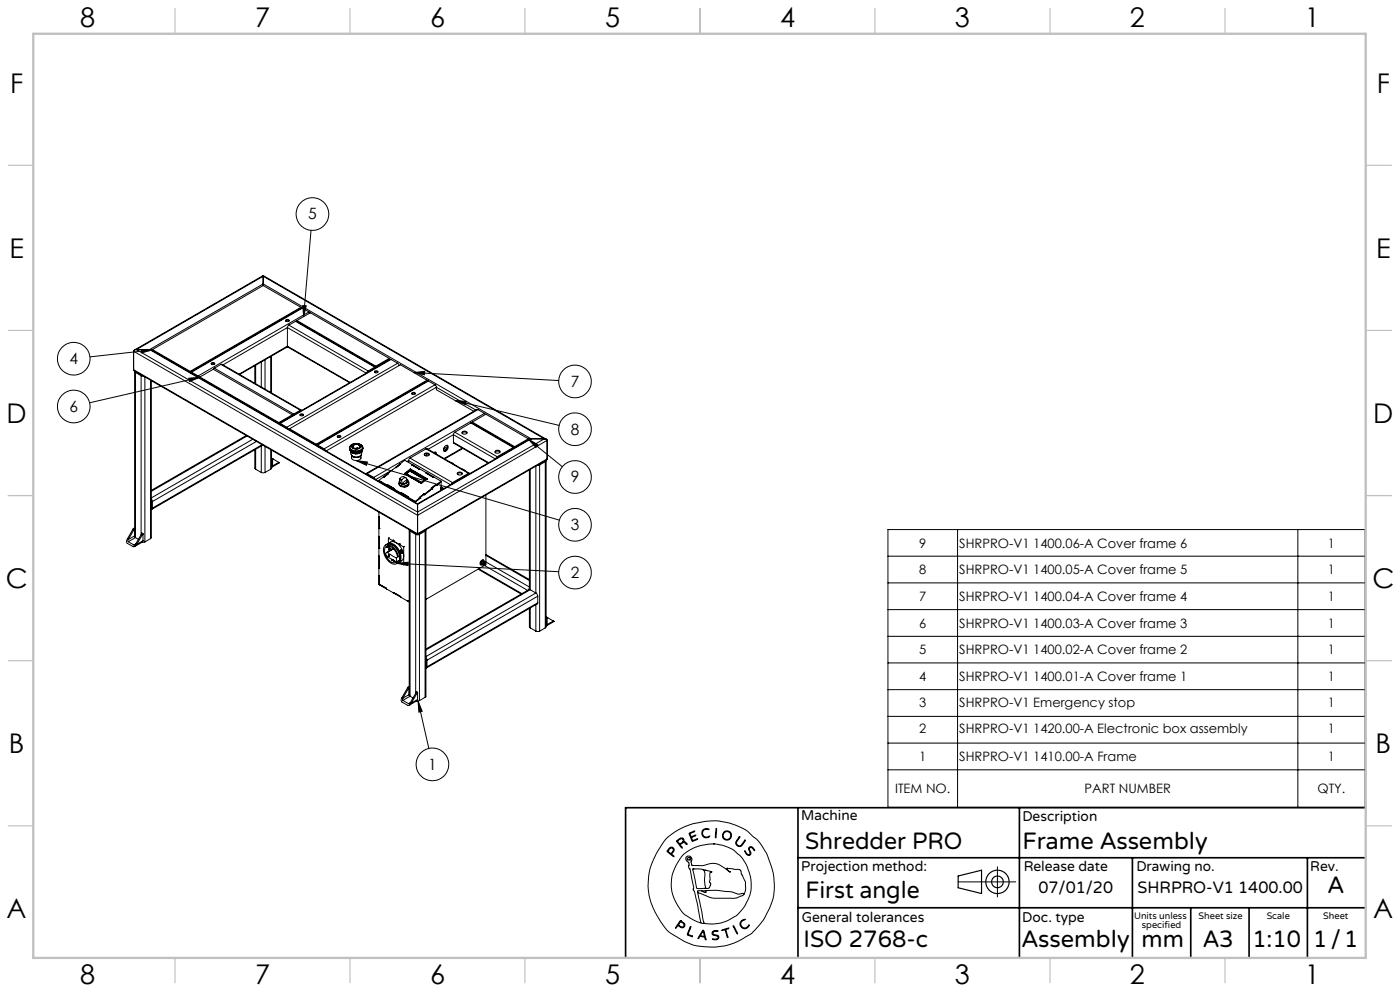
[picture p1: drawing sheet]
<svg xmlns="http://www.w3.org/2000/svg" width="420mm" height="297mm" viewBox="0 0 420 297" stroke-linecap="round" stroke-linejoin="round" font-family="sans-serif">
<g fill="none" stroke="#000" stroke-width=".3">
<path d="M93.3 69l-2.2 25.9M78.4 99.2h.1M79 85.1v.5M79 82.6v.2M79 82.6l-38.7 22.3M79 82.6l84.9 49.1M79 85.6l11.3 6.5M79 85.6l-33.3 19.2M79 85.1l-34.1 19.7M79 82.8l-38.1 22M79 82.8v2.3M79 85.1l80.3 46.4"/>
<path d="M79 82.8l84.3 48.7M79.5 98.6h.1M81.2 97.6h.1M81.5 97.4v.1M85.1 95.4h.1M85.2 95.2l.1 .1M85.7 96.2l.4-.2 .6 .2M85.8 95.9l.2-.1a.45 .45 0 0 1 .6-.1 .45 .45 0 0 1 0 .7 .45 .45 0 0 1-.6-.1l-.3-.2zM86.2 98.2v5.5M86.2 98.2l23.7 13.6M86.2 98.2l-19.3 11.2M86.6 97.4l-.4 .8"/>
<path d="M86.6 97.4l23.9 13.8M88.7 96.3h.2l23.8 13.7M88.7 96.3l23.7 13.7M88.7 96.3l-2.1 1.1M89.1 96.1l23.6 13.6M89.1 96.1l4-2.4 23.7 13.7M89.1 96.1v.2M89.3 96.4h.1M90.1 92.5h.1M90.3 92.1l-33.3 19.2M90.3 92.1v.3M90.7 92.4l-.3-.1-33.4 19.2"/>
<path d="M90.7 92.4l-33.2 19.1M90.7 92.4l2 1.1M90.8 91.6h1.1l-.8 3.3zM92.7 93.5l.3 .3M92.7 93.5l-33.3 19.2M93.1 98.6v.1M40.1 110.8l.2 .3 85 49.1M40.1 105.3l85.2 49.1M40.1 110.8l85.2 49.2M40.1 105.3v5.5M40.4 111.2l.2 .4M40.4 111.3v49.5"/>
<path d="M40.6 111.6l1.7 1M40.6 111.6v49.5M40.9 104.8l-.5 .1-.3 .4M40.9 104.8l84.4 48.7M40.9 104.8h4M42.3 112.6l.7 .1M42.3 112.6v47.7M42.4 104.7l3.3 .2-3.2 .9zM43.5 113v49.4M44.9 104.8l.6 .1 79.8 46.1M44.9 104.8l80.4 46.4M45.2 113.9v47.5"/>
<path d="M45.4 114.1v47l-.2 .3M45.7 104.8l11.3 6.5M45.7 104.8v.2l11.3 6.5M45.7 104.9l-18.7 2.1M45.9 105.1v.1M50.7 107.9h.1M50.9 108h.1M56.6 113.3l3.4-.2-3.1 1.2zM57 111.3v.2M57.3 111.8h.2M57.4 111.8h.1M57.5 111.5l-.4 .1"/>
<path d="M57.5 111.8l2 1.2M57.5 111.5l1.9 1.2M59.4 112.7l.4 .5M60 113l23.6 13.6M60 113v.2l23.6 13.7M60 113l4-2.3 23.7 13.6M60 113.1l-33.1 7.6M60.1 113.3h-.1M63.4 109.1l.3-.2 .7 .2M63.4 108.8l.5-.1a.37 .37 0 0 1 .6 .3 .37 .37 0 0 1-.6 .3 .36 .36 0 0 1-.4-.1 .36 .36 0 0 1-.1-.4zM63.9 115.5h.1M64.3 110.3l-.3 .4"/>
<path d="M64.3 110.3l23.8 13.8M66.3 109.2h.3l23.8 13.7M66.3 109.2l23.8 13.7M66.3 109.2l-2 1.1M76.4 100.3v.1M76.4 109.6v5.3M76.7 100.2h.1M76.7 109.5v5.5M78.4 108.5v7.5M79.5 107.8v8.8M81.2 106.9v10.7M81.5 106.7v11.1"/>
<path d="M86.2 103.7l.2 .3 18.5 10.7M86.2 103.7l18.9 10.9M86.2 103.7l-14.5 8.4M86.3 103.9l-14.4 8.3M110.5 111.2l-.4 .5M112.4 111.5l.3-.1 .6 .1M112.4 111.3l.2-.1a.47 .47 0 0 1 .7-.1 .47 .47 0 0 1 0 .7 .47 .47 0 0 1-.7-.1l-.3-.2zM112.4 110l.4 .1M112.4 110.3h.1M112.4 110.3l-2.1 1.2M112.4 110l-1.9 1.2M112.7 109.7v.3"/>
<path d="M116.6 107.8l.1 .1M116.8 107.4l-4.1 2.3M116.8 107.4v.3l-4.1 2.3M117.3 107.7h-.3l-33.2 19.2M117.3 107.7l-33.2 19.2M117.3 107.7l2 1.2M119.3 108.9l.4 .7M119.3 108.9l-33.3 19.2M122.9 117.2h.1M123.1 117.1h.1M123.5 118l.4-.2 .7 .2M123.6 117.8l.5-.2a.39 .39 0 0 1 .5 .4 .39 .39 0 0 1-.7 .2l-.3-.1z"/>
<path d="M124.1 111.7l43.5 2.3M124.1 111.7l3.3-.4v1zM127.9 114.3h.1M128.1 113.9l-8-4.6-33.2 19.2M128.1 113.9l-33.2 19.2M128.1 113.9v.3l-33.2 19.2M128.5 114.2l-.2-.1-33.3 19.2M128.5 114.2l-33.2 19.2M128.5 114.2l2 1.1M130.5 115.3l.4 .8M130.5 115.3l-33.2 19.2M130.9 116.1v.7l11.2 6.5"/>
<path d="M130.9 116.1l-33 19M130.9 116.1l11.9 6.8M73.9 130.5l-28.5 16.5M74.1 130.7l-28.7 16.5M75.8 131.7l-30.4 17.5M76.4 134.8v5.5l.3 .3M76.7 134.7v5.9M76.9 132.3l-31.2 18M78.4 133.7v7.9M78.6 133.3l-32.9 19M78.8 133.4l-33.3 19.2M79.5 133.8v7.8"/>
<path d="M81.2 134.8v5.8M81.5 134.9v5.4l-.3 .3M81.5 139.4v.2M81.5 137.5v1.9M81.5 139.4v.1M81.5 137.5h.1M81.7 137.5l.1 .2M81.7 137.5l.3 .1M81.7 137.5l-.2-.2v.2M81.8 139.6l-.3 .4M81.8 137.7v1.9M82 137.6l-.2 .1"/>
<path d="M82 137.6l1.6 1M83.6 138.6l.3 .1-2.3 1.3M83.6 126.6v.3M83.6 138.6l-1.8 1M84 127.1h.1M84.1 126.9l-.4 .1M84.1 127.1l2.1 1.3M84.1 126.9l1.9 1.2M84.1 127.1l-.1 .1M86 128.1l.4 .4M86.9 128.5v.3l8 4.6M86.9 128.5l8 4.6"/>
<path d="M86.9 128.5l-.3 .2M87.5 124.7h.1M87.7 124.3l-4.1 2.3M87.7 124.3v.3l-4.1 2.3M88.1 124.1l-.4 .5M90 124.5l.5-.3 .5 .3M90 124.2l.2-.1a.45 .45 0 0 1 .7-.1 .45 .45 0 0 1 0 .7 .45 .45 0 0 1-.7-.1zM90.1 122.9l.4 .1M90.1 123.2l-2.1 1.3M90.1 122.9l-2 1.2M90.1 123.2h.1M90.2 123.2h-.1"/>
<path d="M91.5 131.4h.1M91.7 131.5h.1M94.9 133.1v.3M95.2 133.6h.1M95.3 133.6h.1M95.3 133.4l-.4 .1M95.3 133.6l2.1 1.3M95.3 133.4l2 1.1M97.3 134.5l.3 .5M101.2 130.9l.4-.2 .6 .2M101.2 130.6l.3-.1a.45 .45 0 0 1 .6 0 .45 .45 0 0 1 0 .6 .45 .45 0 0 1-.6 0l-.3-.2zM104.9 134.2v.2"/>
<path d="M104.9 134.4l.2 .6M104.9 134.4l.1 .3M105 134.7l.1 .1M105 134.7h.1M105 134.7l.1 .3M105.1 134.8l.5 .3M105.1 135l.1 .3M105.1 135l.1 .2M105.1 134.8l.1 .3M105.1 135h.1M105.2 135.2l.1 .9a1.91 1.91 0 0 0 3.2 0l.1-.9M105.2 135.2l.6 .6 .9 .2"/>
<path d="M105.2 135.3h.1M105.2 135.2l.5 .3M105.2 135.3l.4 .4 1.1 .3M105.2 135.1v.1M105.3 133.4a2.51 2.51 0 0 1 3.5 .5 2.04 2.04 0 0 1-3.1 1 .83 .83 0 0 1-.7-.6 .83 .83 0 0 1 .3-.9zM105.5 136.5a1.78 1.78 0 0 0 2.8 0v.7a1.63 1.63 0 0 1-2.8 0zM105.5 136.5a1.81 1.81 0 0 0 2.8 0M105.6 133.8h.1M105.6 133.9h.1M105.6 133.8v.1M105.6 135.1l.2 .1M105.6 135.2l.2 .1"/>
<path d="M105.6 135.1v.1M105.6 135.2l.1 .3M105.7 135.5l.2 .1M105.7 135.5h.1M105.7 133.9h.1M105.7 133.9h-.1M105.8 135.2l.8 .2M105.8 135.2v.1M105.8 135.3l.1 .3M105.9 134.3l1 .3 .8-.2M105.9 135.6l.6 .1M105.9 134.3h.1"/>
<path d="M105.9 135.6h.1M106 133.6h.1M106 133.6l-.3 .3M106.5 135.5h.3M106.5 135.7h.3M106.5 135.7h.1M106.5 135.5v.2M106.6 135.4h.2M106.6 135.4l-.1 .1M106.7 133.1l-.5 .2-.2 .3M106.7 133.1a.98 .98 0 0 0-1.1 .8M106.7 133.1h.1"/>
<path d="M106.8 135.4v.1M106.8 135.7h.1M106.8 135.5v.2M106.9 138l60.9 17.9M106.9 132.9a1.46 1.46 0 0 1 1.9 1.7 2.6 2.6 0 0 1-3.9-.3v-.1M106.9 132.9a1.82 1.82 0 0 0-2 1.3M106.9 138l3.3 .5-.3 .9zM107.1 134.3h-1.2M107.1 134.3h.1M107.1 134.3l.6 .1M107.4 133.1a.75 .75 0 0 1 .7 1M107.4 133.1h.1"/>
<path d="M107.4 133.1l.2 .3M107.5 135.7h-.7M107.5 135.7h.1M107.6 135.4l-.1 .3M107.6 133.3v.1M107.6 135.3l-.8 .1M107.6 135.3v.1M107.7 133.3l.3 .5M107.7 134.4h.1M107.7 133.3l.2 .7M107.7 133.3h.1M107.7 133.3l-.1 .1"/>
<path d="M107.7 135.6h.1M107.7 135.6l-.2 .1M107.8 135.3h-.2M107.8 135.3v.1M107.8 135.4h-.2M107.8 135.4l-.1 .2M107.9 134h.1M107.9 134l.2 .1M108.1 134.1h.1M108.2 133.8h.1M108.2 133.8l-.1 .3M108.3 135.4l-.6 .2"/>
<path d="M108.3 135.4h.1M108.4 135l-.6 .3M108.4 135l-.1 .4M108.5 135.3l-.2 .1M108.5 135.3h.1M108.5 134.9l-.1 .1M108.5 134.9h.1M108.5 134.9v.4M108.6 135.3l-.7 .5-1.2 .2M108.6 135.2l-.5 .5-1.4 .3M108.7 135l-.1 .3M108.7 134.9l-.2 .4"/>
<path d="M108.7 134.9h.1M108.9 134.3v.1M108.9 134.4l-.4 .5M108.9 134.4l-.1 .5M119.9 139.1l.2 .1M119.9 139.1l-1.2 .9M119.9 139.1h.2M120.1 139l.1 .1-1.6 1M120.1 139l1.3-1.1 2.3 1.3M120.1 139.1h.1M120.1 139v.1M122.6 138v.6"/>
<path d="M122.6 138l-.5 .3M122.6 138l12.5 7.3M123 137.3l-.4 .7M123 137.3l12.7 7.3M123.6 139.4h.1M123.7 139.2l-.2 .1 2.3 1.2M123.7 139.2v.1M123.8 139.3l-.2 .1M123.8 139.3l2 1.1M127.3 136.3l.7-.3 .8 .3M127.5 135.9l.7-.1a.49 .49 0 0 1 .6 .5 .49 .49 0 0 1-.7 .4l-.1-.1a.45 .45 0 0 1-.6-.1 .45 .45 0 0 1 .1-.6zM127.8 134.5h.3l12.7 7.3"/>
<path d="M127.8 134.5l12.7 7.3M127.8 134.5l-4.8 2.8M128 136v.7M130.1 135.6a.47 .47 0 0 1 .6-.1 .47 .47 0 0 1 .2 .6M130.6 135.5l.1 .5M130.7 135.9h-.1M133.4 133.8a.6 .6 0 0 1 .9-.2 .6 .6 0 0 1 0 .9l-.1 .2a.65 .65 0 0 1-.9 .5 .65 .65 0 0 1-.1-1.1zM134.1 134.4l-1 .6M134.1 133.5v.9l-.4 .6-.5 .1M134.2 133.8l-1.1 .7M135.1 138.5l.9 .5M136 132.6l.1 .2 10.3 6"/>
<path d="M136 130.3v2.3M136 130.3l-7.6 4.4M136 130.3l12.6 7.2M136 132.6l10.6 6.1M136.5 129.5l-.5 .8M136.5 129.5l12.7 7.4M136.5 120l31.2 7.5M136.5 120l3.3 .3-.2 1zM138.6 129.8l.7-.3 .8 .3M138.7 129.5l.5-.3a.56 .56 0 0 1 .8 .1 .56 .56 0 0 1 0 .7 .56 .56 0 0 1-.8 .1 .46 .46 0 0 1-.5-.1 .46 .46 0 0 1 0-.5zM138.7 134.3l-5.5 3.1M138.9 134.4l-5.5 3.1"/>
<path d="M141.3 126.7h.2l12.8 7.4M141.3 126.7l-4.8 2.8M141.3 126.7l12.7 7.4M141.7 126.5v.2l12.7 7.4M141.7 126.5l12.7 7.4M141.7 126.5l4.1-2.4 12.7 7.4M141.9 126.9h.1M143.4 122.8l-.3-.1-33.3 19.2M143.4 122.8l-33.3 19.2M143.4 122.8l1.9 1.1M145.3 123.9l.4 .3M145.3 123.9l-33.2 19.2"/>
<path d="M145.8 129.1v.1M148.5 135.5l.7-.3 .8 .3M148.6 135.2l.5-.3a.56 .56 0 0 1 .8 .1 .56 .56 0 0 1 0 .7 .56 .56 0 0 1-.7 .1 .45 .45 0 0 1-.6-.1 .45 .45 0 0 1 0-.5zM149.2 136.9l-.4 .5M151.6 135.7h.1M152 135.5h.1M154 134.1l.4 .1M154 134.4l-5 2.8M154 134.1l-4.8 2.8M154 134.4h.1M154.1 134.3l-.1 .1M154.4 133.9v.2"/>
<path d="M158.3 131.9h.1M158.5 131.6l10.2 8.3M158.5 131.5l-4.1 2.4M158.5 131.5v.2l-4.1 2.4M158.5 131.6l2.9 1.7-.6 .8zM158.8 131.7l-33.5 19.3M159.3 131.5l-.5 .2M159.3 131.5l-34 19.7M159.3 131.5h4M160.8 139.7v38M161.9 139.3l-.7 .1M161.9 139.3v49.9"/>
<path d="M163.3 131.5l.7 .2 .1 .3M163.3 131.5l-38 22M163.6 138.4l-1.7 .9M163.6 138.4v49.8M163.8 137.9l-.2 .5M163.8 138v49.9l-.2 .3M163.9 137.9l-38.6 22.3M164.1 137.5l-.2 .4M164.1 132v5.5M164.1 132l-38.8 22.4M164.1 137.5l-38.8 22.5M40.2 158.7l-1.7 3"/>
<path d="M40.4 158.6l-.2 .1M40.4 158.6v2M40.4 158.5l-.4-.1-2 3.8 .1 .6 1.8 1a.95 .95 0 0 0 1.1-.6M40.4 158.5l-.2 .2M40.4 158.5v.1M42.9 159.9l-.4-.2-1.8 3.3M42.9 159.9l-.2 .3M42.9 159.9v.2M45.4 149.5l.3 .8M45.4 150v.2M45.4 150.2h.1M45.4 152.1v.2"/>
<path d="M45.4 150.2v1.9M45.4 152.1h.1M45.7 152.3l-.3 .4M45.7 150.3v2M76.7 140.6l1.7 1M78.4 141.6h1.1M81.2 140.6l-1.7 1M110 142.2h.1M110.1 142.2h.1M110.1 142h-.4M110.1 142.2l2.1 1.2M110.1 142l2 1.1"/>
<path d="M112.1 143.1l.4 .5M113.7 144l2.2 1.3M113.7 144.1l.1 .1M113.7 144.1h.1M113.7 144.1v.2M113.7 153.5v7.4M113.7 144v.1M113.7 154.9l.1 3.5h-.1M113.7 144.1l2.2 1.3M113.7 158.4h.1M113.8 144.2v.2M113.8 144.2l2.1 1.2"/>
<path d="M113.8 144.2h.1M115 142.9l-1.3 1.1M115.1 142.9h.2M115.1 142.9h.1M115.3 142.9v.1M115.9 145.4h.1M115.9 145.4l2.1 1.1M115.9 145.3l.1 .1M116.1 145.2l2.1 1.2M116.1 145.2l-.2 .1M116.1 145.2v.1M116.1 145.2l-.2 .2"/>
<path d="M116.3 141.9l.2 .1M116.3 141.9l-1.2 1M116.3 141.9h.2M116.5 141.9v.1M116.5 141.8l.1 .1-1.6 1M116.5 141.8v.1M116.5 142l-1.2 .9M117.7 140.9l-5 2.8M118 146.5v.1M118 146.7l2.2 1.2v-.2M118 146.6v.1M118.1 146.6h-.1"/>
<path d="M118.1 146.5l2.1 1.2M118.1 146.5v.1M118.1 146.6l-.1 .1M118.1 146.6l2.1 1.2M118.2 146.4l-.2 .1M118.2 146.4l-.1 .1M118.6 140.1l-2.1 1.7M118.7 140l.2 .2M118.7 140v.1M119.8 143.7l.7 .3M119.8 143.7l.2 1 .7 .4M119.9 145.4a1.6 1.6 0 0 0 2.7-.5 1 1 0 0 1-1.4 1"/>
<path d="M119.9 144.1l-.2 .8M119.9 143.5l-.1 .2M119.9 143.5l.6 .3M120.3 147.8h-.1M120.3 147.8l1.9 1.1M120.3 147.6l.1 .1M120.3 147.6l2.1 1.3-.1 .1M120.3 147.6l-.1 .1M120.4 147.7l-.2 .1M120.4 147.7l2 1.1M120.5 144l.2 1.1M120.5 143.8v.2"/>
<path d="M120.7 145v.1M120.8 145h-.1M121.4 142h.1M121.5 142.1h-.1M121.5 142.1l4.9 2.8M121.5 142v.1M121.7 142.2l4.5 2.5M121.7 142.1l4.6 2.6M121.7 142.1v.1M121.8 143.2l-.7-.3a1.11 1.11 0 0 0-1.2 .6M121.8 142.1l-.1 .1M121.8 142.1h-.1"/>
<path d="M121.8 142.1l4.5 2.6M121.9 141.7l-.5 .3M121.9 141.6v.1M121.9 141.7h.1M121.9 141.7l-.4 .3M122 141.9v.1M122 142l4.4 2.5 1-.8M122 141.9h.1M122.1 143.9h.1M122.1 143.9l-.9 .5-.4 .6M122.1 143.9a.98 .98 0 0 1-1.3 1.1M122.1 143.9a.98 .98 0 0 1-.3 1 .98 .98 0 0 1-1.1 .1"/>
<path d="M122.1 143.7l.5 .7M122.1 143.8a.81 .81 0 0 0-.8-.7 .81 .81 0 0 0-.8 .7M122.1 143.8a1.2 1.2 0 0 1-.6 1.3 1.2 1.2 0 0 1-1.4-.2l-.2-.7M122.1 143.8v.1M122.2 148.9l.1 .1M122.3 149h.1M122.3 149l2.3 1.3M122.3 149v.2M122.3 149.2l2.1 1.2M122.3 149v.1M122.3 145.4l-.1 .4M122.3 149.1v.1"/>
<path d="M122.3 149.1l2.3 1.3M122.4 148.8l-.2 .1M122.4 148.8v.1M122.5 141.1l-.6 .5M122.5 141.1l.1 .1M122.6 144.4a1.53 1.53 0 0 1-1.3 1.4 1.53 1.53 0 0 1-1.6-.9M122.6 145l.1 .1M122.6 144.4a1.58 1.58 0 0 1-1.3 1.3 1.58 1.58 0 0 1-1.6-.8M122.8 158.7l.2 .5M122.8 158.9v49.5M122.9 141.2l-.9 .7M122.9 141.2h.1"/>
<path d="M123 140.8h.1M123 140.8l-.5 .4M123 141.2h-.1M123 141.2l4.4 2.5M123 141.2h.1M123 159.2v49.5M123 141.2l4.4 2.6M123 159.2l1.7 1M123 140.8l5 2.8M123.1 141h.1M123.1 141l4.5 2.6M123.1 140.5l-1.7 1.4 .1 .1"/>
<path d="M123.1 140.5l5.1 3-.2 .1M123.1 140.5v.2M123.1 140.7l5 2.9M123.1 140.7l-.1 .1M123.2 141h.1M123.2 141h-.1M123.2 140.9l.2 .1M123.2 140.8h.1M123.2 141l4.5 2.5M123.2 141l4.5 2.6M123.5 141h.1M123.7 141l-.1 .1"/>
<path d="M123.9 141.1l-.1 .1M124 141.2v.1M124.2 141.3l-.1 .1M124.3 141.4h-.1M124.4 141.4l-.1 .1M124.4 150.4v.1M124.4 150.4l.2 .1M124.5 150.3l-.1 .1M124.6 141.5v.1M124.6 150.3v.1M124.6 150.5v.1M124.7 141.6l.1 .1"/>
<path d="M125 141.7v.1M125.1 141.8l-.1 .1M125.2 141.9l-.1 .1M125.2 142l.1 .1M125.3 153.5v.9M125.3 151v.2M125.3 160v.2M125.3 151.2v2.3M125.3 154.4v5.6M125.5 142.1h-.1M125.5 142.1l-.1 .1M125.7 142.2h-.1"/>
<path d="M125.7 142.2l-.1 .1M125.7 142.3l.1 .1M125.8 140.4l-.2 .1M125.8 140.4v.1M125.8 140.5l2.1 1.2M125.9 149.1l.1 .1M125.9 149.1l-.1 .1M125.9 149.2l-1.3 1.1M125.9 149.2v.2M125.9 149.4h.1M125.9 149.3h.1M125.9 149.4l-1.3 1"/>
<path d="M125.9 149.3v.1M126 142.4h-.1M126 149.2l-.1 .1M126 142.4v.1M126.2 144.7h.1M126.2 142.5l-.1 .1M126.3 144.7h-.1M126.3 144.7h.1M126.4 144.9v.1M126.4 144.9h.1M126.4 142.6h.1M126.5 144.9h.1"/>
<path d="M126.5 142.7v.1M127.2 148l.1 .1M127.2 148l-1.4 1.1 .1 .1M127.2 148v.1M127.2 148.2l-1.2 1M127.3 148.1l.1 .2M127.4 148.3h.1M127.4 148.3l-.3-.2-1.2 1M127.4 143.8h.1M127.4 143.7v.1M127.5 159.2l-1.7 1M127.5 159.2v49.8"/>
<path d="M127.6 143.6h.1M127.7 143.6h.1M127.7 143.5l-.1 .1M127.7 143.5v.1M127.7 158.7l-.2 .5M127.8 158.9v49.8l-.3 .3M127.9 141.8h.1M127.9 141.8l2 1.2M127.9 141.7l2 1.3 .2-.1 2.2 1.3M127.9 141.7l.1 .1M128 141.7l-.1 .1M128 143.7h.1"/>
<path d="M128 143.6h.1M128 143.7l-1.6 1.2M128 143.6v.1M128 141.7l2 1.1M128 141.7h.1M129.4 146.3h.2M129.5 146.4l-2.2 1.7M129.5 146.4v.1M129.5 146.5h.1M129.5 146.5l-2.1 1.8M129.6 146.3l-.1 .2M129.9 143h.1"/>
<path d="M130 142.8l-.1 .2M130 142.8v.1M130.8 145.2l.1 .1M130.8 145.2l-1.4 1.1 .1 .1M130.8 145.2v.1M130.8 145.4l-1.2 .9M130.8 145.4h.1M130.8 145.4l-.1-.1 .2 .1M130.9 145.3l.1 .1M130.9 145.4h.1M131 145.4h.1M132.2 146.2h.1"/>
<path d="M132.3 146v.1M132.3 146.2l.7 .3M132.3 146l-.1 1M132.3 146.1l-.1 .1M132.3 144.2v1.8M132.3 146.1v.8M132.3 144.2l-1.4 1.1M132.3 144.4l-1.3 1M132.3 145.9l.8 .5M135.7 144.6l-.3 .6M137.2 142l.7-.3 .8 .3M137.3 141.7l.8-.2a.48 .48 0 0 1 .6 .5 .48 .48 0 0 1-.7 .4l-.2-.1a.46 .46 0 0 1-.5-.1 .46 .46 0 0 1 0-.5z"/>
<path d="M138.1 143.5h.1M138.6 143.3h.1M138.7 140.6l.8 .5M140.5 141.8l.4 .1M140.5 142.1h.2M140.5 142.1l-4.9 2.9M140.5 141.8l-4.8 2.8M140.5 142.1h.1M145.8 148.3v20.9l-18 10.4M158.8 140.8v35.9M159.1 140.7v36M266.4 158.7h143.1v83.2h-143.1z"/>
<path d="M287.3 158.7v83.2M389.4 158.7v83.2M38.5 161.7v.6M38.5 162.3l1.7 1M40.4 160.6l.2 .5M40.4 160.6l-1.9 1.1M40.6 161.1l-2.1 1.2M40.6 161.1l.9 .5M40.7 163l-.5 .3M42.7 160.2l-1.7 3M42.9 162.1l-.2 .4-2.2 1.3M42.9 160.1v2"/>
<path d="M42.9 162.1l-1.9 1.1M42.9 160.1l-.2 .1M43.5 162.4l-.9 .1M45.2 161.4l-1.7 1M113.7 166.7h.1M113.7 160.8l.1 3.5-.1-.1M113.7 172.6l.1 2.7M113.7 160.8l.1 14.5M113.7 166.7l.1 .1M113.7 172.5v.1M113.7 166.6l.1 .2M113.7 160.8h.1"/>
<path d="M113.7 164.3h.1M113.7 170.2h.1M113.8 166.8v3.4l-.1-.1M113.8 175.1l2.1 1.4M113.8 175.3l2.1 1.2M115.7 163.3a2.37 2.37 0 0 1 3.4 1.2 3.3 3.3 0 0 1 .3 4.2l-.5 .2M115.9 176.4l2.1 1.2M116 176.5h-.1M116.1 164h.1M116.1 165.6l-.5 .3 .5 1 2.8 1.5M116.1 165.6h.1M116.2 165.6l2.7 1.6"/>
<path d="M116.2 163.1a2.23 2.23 0 0 1 3 1 3.5 3.5 0 0 1 .5 4.4l-.2 .1M116.3 163.6l-.2 .4M116.5 163.6l-.3 .2M116.5 161.3l2.3 1.3M116.5 161.3v1.5M116.5 163.6l.2 .2M116.6 166.4h.1M116.6 166.4l.1 .1M116.6 166.3h.1M116.6 166.3v.3h.2M116.7 163.8l-.6 .2M116.7 166.4v.2"/>
<path d="M116.7 166.5h.1M116.7 166.6h.1M116.7 163.8h.1M116.7 163.8v1.4M116.7 166.5l.1 .1M116.7 166.4h-.1M116.7 166.4v.1M116.7 163.7h.1M116.8 164.7l.2 .3M116.8 164.2l.4 .2 .1 .4M116.8 166.7h.1M116.8 164.2v.5"/>
<path d="M116.8 161.1l-.3 .2M116.8 166.6h.1M116.8 163.7l-.1 .1M116.9 164.2h-.1M117 164.6l.2 .3M117 164.6l-.2 .1M117 164.2v.4M117.1 163a4.2 4.2 0 0 1 2.8 4.9M117.5 167.7v.1M117.5 167.8l.7 .4 .2-.1M117.6 167.6l-.1 .1M117.7 163.3a5 5 0 0 1 2.3 3.9"/>
<path d="M117.8 167.7l-.2 .1M117.9 167.8l.4 .4M118 162h.1M118 164.5l-1.9 1M118 164.5l-1.8 1.1M118 164.5l.2 .1M118 168h-.1M118 161.8l-.1 .1 .4 .1M118 177.5l4.3 2.6M118 167.8v.2M118 177.5l2.2 1.4M118 177.6h.1"/>
<path d="M118.1 167.9l-.1 .1M118.1 177.5l2.1 1.4M118.8 162.6l-1.1-.3-1.3 .6M118.8 162.6a4.4 4.4 0 0 1 2 5.1l-1.2 .9M118.8 162.6l2.3 1.3M118.9 167.2v1.2M119.1 168.8l48.5 2.5M119.1 168.8l3.3-.3v1zM119.6 166.8a4.2 4.2 0 0 0-3.5-3.6 2.03 2.03 0 0 0-.8 3 3.5 3.5 0 0 0 3.5 2.8l.5-.3 .3-.7-.7 .4M119.6 166.8h-.2a4.5 4.5 0 0 0-3-3.2 1.68 1.68 0 0 0-.8 2.7 2.76 2.76 0 0 0 3.2 2.2l.1-.1M119.6 166.8l-.7 .4M119.8 168.5l1.3 .8"/>
<path d="M119.9 163.1h.1M119.9 162.9l-.1 .1 .4 .1M120 165.2l.2 .6zM120.1 164.9l.3 .8M120.2 178.9h.1M120.3 164.8l.3 .9M120.3 165.8h.1M120.4 165.7v.1M120.4 165.7h-.2M120.5 165.8h-.2M120.6 165.7l-.3 .1M120.6 165.7h.2"/>
<path d="M120.8 165.7l-.3-.9a.48 .48 0 0 0-.5 .5 .48 .48 0 0 0 .5 .5M120.8 165.7l-.3 .1M121.1 163.9v5.4M121.4 163.8l-.3 .1M121.4 169.1l-.3 .2M124.7 160.2h1.1M124.7 160.2v47.6M125.8 160.2v49.8M143.4 170.6l13 7.4M143.7 170.5l12.9 7.4M145 168.6a.25 .25 0 0 1 .3-.1 .25 .25 0 0 1 .2 .3l-.2 .2a.28 .28 0 0 1-.4 .3 .28 .28 0 0 1 0-.5zM145 168.9h.1"/>
<path d="M145 168.9l.1 .2M145.1 168.8l-.1 .1M145.1 167.9a.81 .81 0 0 0-.9 .4 .81 .81 0 0 0 .1 1M145.1 168.8l.2 .1M145.3 168.3a.44 .44 0 0 0-.4-.4 .44 .44 0 0 0-.5 .3l-.2 .4a.44 .44 0 0 0 0 .6 .44 .44 0 0 0 .6 0M145.3 168.9l-.2-.3-.1 .2 .1 .3M145.3 168.9l-.2 .2M145.3 168.4l.2 .3M145.3 168.4h.1M145.3 168.4l-.3-.2-.5 .2-.1 .6 .5 .3M145.3 168.4l-.5 .3 .1 .6M145.3 169.5l13 7.4"/>
<path d="M145.5 168.7l-.2 .3-.4 .3M145.8 166.2l13 7.5M145.8 168.4l13 7.5M145.8 166.4l13 7.6M158.8 176.3l-.3 .5M159.1 176.7h-.4l-30.9 17.8M159.1 176.7l1.7 1M159.1 176.7l-31.3 18.1M160.8 177.7l.5 1M160.8 177.7l-33 19.1M161.3 178.7l-33.2 19.2M161.3 178.7v2"/>
<path d="M266.4 166.7h143.1M266.4 174.7h143.1M122.3 180.1h.1M122.8 180.3l-.5-.3 .5 .4M127.8 197.1l.3 .8M127.8 199.7v.1M127.8 197.5v.2M127.8 197.7h.1M128.1 199.8l-.3 .4M128.1 197.9v1.9M158.8 182.3v5.6l.3 .3M159.1 188.2l1.7 1"/>
<path d="M159.1 182.2v6M160.8 189.2h1.1M160.8 181.3v7.9M161.3 180.7l-.1 .3-33.3 19.2M161.3 180.7l-33.2 19.1M163.6 188.2l-1.7 1M163.9 187l-.1 .2M163.9 185.1v1.9M163.9 187h-.1M163.9 185.1h-.1M164.1 187.2l-.3 .4M164.1 185l-.3-.1 .1 .2"/>
<path d="M164.1 185v.2M164.1 185l.2 .1M164.1 185.2v2M164.3 185.1l-.2 .1M164.3 185.1l1.7 1M166 186.1l.3 .1-2.3 1.3M166 186.1l-1.9 1.1M266.4 182.7h143.1M266.4 190.7h143.1M266.4 198.7h143.1M120.9 209.2v.7M120.9 209.9l1.7 1"/>
<path d="M122.6 206.3l-1.7 2.9M122.7 208.2l.3 .5M122.7 206.2l-.1 .1M122.7 208.2l-1.8 1M122.7 206.2v2M122.8 206.1l-.4-.2-1.8 3.2a.96 .96 0 0 0 0 1.3l1.8 1 .5-.1 .5-.6M122.8 206.1l-.2 .2M122.8 206.1l-.1 .1M123 208.7l-2.1 1.2M123 208.7l.9 .5M123.1 210.5l-.5 .4M125.1 207.8l-1.7 2.9"/>
<path d="M125.2 207.5l-.3-.2-1.8 3.2M125.2 207.5l-.1 .3M125.2 207.5l.1 .2M125.3 209.7l-.2 .3-2.3 1.3M125.3 207.7v2M125.3 209.7l-1.9 1M125.3 207.7l-.2 .1M125.4 210.1l3.3 14.2M125.4 210.1l1.2 3.1-.9 .2zM125.8 210l-.8 .1M127.5 209l-1.7 1M266.4 206.7h143.1"/>
<path d="M266.4 214.7h143.1M266.4 222.7h143.1M266.4 230.7h143.1M199.7 251.5l3.3-2.5 3.5-1.7 4.8-1.1 3.7-.2 3.5 .6 3.9 1.4 1.8 1.1 3.1 2.7 2.7 4 1.3 3.5 .8 3.1 .2 4-.3 2.7-1.3 3.5-1.9 3.4-3.4 3.8-3.7 2.2-2.8 1.1-2 .5-3.6 .2-3.7-.2-2.3-.6-2.2-1-4-2.4-1.1-1-2.1-2.8-1.9-3.5-1.3-3.8-.3-2.8 .2-3.4 .7-2.9 1.6-3.6zM200.7 254.2l.6-.3 .7 .2 .2 .7-.3 .7a.53 .53 0 0 0-.4 .6 .53 .53 0 0 0 .6 .4v.3l-1.5-1.3a.5 .5 0 0 1-.5-.4 .5 .5 0 0 1 .4-.5zM200.9 254.4l.4-.3 .4 .1 .3 .5-.2 .5a.61 .61 0 0 1-.5 .6 .61 .61 0 0 1-.7-.5l-.2-.3zM203 252l1.1-.8 .6-.1 .4 .5v.6l.6 .2 .4 .6-.9-.5-.7 .3a.5 .5 0 0 0-.4 .5 .5 .5 0 0 0 .4 .5l.1 .4-1.6-2zM203.3 252l1.3-.6 .3 .2 .1 .5-.5 .5a.59 .59 0 0 1-.6 .3 .59 .59 0 0 1-.5-.6zM206.7 249.7l1.7-.6-1.1 .6a.59 .59 0 0 0 0 .9 .59 .59 0 0 0 .9-.2l.5-.1-1.2 .7 .3 .9 1.3-.5 .2 .1-1.4 .6a1.39 1.39 0 0 1-.8-1.4zM208.2 249.1h.1M210.9 248.7l.7-.3 1.1 .1v.2l-.9-.2-.6 .2-.4 .6v.6l.7 .9 1.4-.1-1 .4-.9-.3-.5-1zM214 252.9h.1"/>
<path d="M214 252.9l2.7 .4 2.4 .9 1.1 .6 2.4 2.3 1.3 2.2 1.1 2.8 .3 1.9v2.6l-.4 1.8-1.4 3-2.6 3-2.6 1.5-2.3 .8-1.9 .2-2.9-.1M214 252.9l-4.4 .7-2.3 1-2.1 1.3-2 2.8-1.3 2.7-.3 1.2-.2 2.2 .2 2.5 .9 2.5 1.1 2.1 1.9 2.3 2.9 1.7 1.9 .7M214.9 248.4l-.1 2.5-.2 .2zM221.8 250.8l.2 .1-1.1 1.5 .2 .6 .4 .4h.8l1.1-1.6h.2l-.9 1.4-.7 .5-.9-.3-.4-.7zM223.4 255l.9 1.1h.4l.3-.2-.4-1.4 .3-.7 .8 .1 .7 .9-.1 .2-.8-1-.6 .1-.1 .5 .5 1.2-.5 .6-.9-.4zM299.2 259.8v9M204 276h.4l1.1 1-.1 .6-.4 .4-1-.2a.61 .61 0 0 0-.7-.3 .61 .61 0 0 0-.5 .6h-.2zM204.2 275.9h.1M204.2 276.2l.9 .7 .1 .5-.4 .4-.9-.3a.42 .42 0 0 1-.3-.3 .42 .42 0 0 1 .2-.5zM204.2 276.2h.1M207 277.8l.3-.1-.1 .3-.4 1.1a.7 .7 0 0 0-.3 .9 .7 .7 0 0 0 .8 .4l.5 .2a.34 .34 0 0 1-.4 .2 .34 .34 0 0 1-.3-.2l-.9-.5zM207.8 260.5l1 4.6a1 1 0 0 0 .3 1.1 1 1 0 0 0 1.1 .1l1.3-.1"/>
<path d="M207.9 260.5h2.5l2.8 .7 .4 .2h-.2a.26 .26 0 0 0-.3-.1 .26 .26 0 0 0-.1 .4v1.9l-.2 .7 .4 .5-.1 .6-.4 .8h-1.2M207.9 260.5h-.1M207.9 260.4h.1M209.3 267.4l1.9 9.4M209.3 267.4l3.6 1.6 1.3 .2h6.3l2.2-.7 .5-.5M210.3 276.6l.9 .2M210.4 267h-1.1v.4M210.6 260.6l.5 .2 .4 .8-.2 2.5 .4 1.9-.2 .2M210.8 278.9l.1-.1a4.2 4.2 0 0 1 .9 2.6l-.1 .3-.2-.3a.63 .63 0 0 0-.2-.6 .63 .63 0 0 0-.7-.1 .79 .79 0 0 0-1 .6l-.2-.1zM210.9 279.2l.4 1.3-.6 .1a.43 .43 0 0 1-.5-.3 .43 .43 0 0 1 .3-.6zM210.9 279.2h.1M211.5 260.8h.1"/>
<path d="M211.8 266.9l3.5-.1 4.2 .5 2.1 .7 1.5-.2 .1 .2M211.8 266.9v.6l-1.4-.5M211.8 266.9l-1.4 .1M213.8 279.2l.7-.3 .9 .1-1 .1-.5 .4 .2 .5 1.4 .5 .2 .5-.4 .5-.5 .2-1.1-.2v-.2l1.4 .1 .3-.3-.2-.5-1.5-.5-.1-.5zM216.5 278.7l2.2-.5-.9 .4 .5 2.4-.8-2.3zM220 277.5l1.2 2.4zM222.4 275.9l.5-.3h.7l-1.2 .8-.1 .7 .2 .5 1 .5 .6-.2 .7-.7-.4 .8-1.2 .3-.9-.5-.3-1.1zM223.2 268l.5-1.2v-2.4l-1.7-3.7-3.9-.4-.1 .2 1 .9-3-2.1-1.6-.5h-1.2l-2.4 .6h-3.2l-.3-1.1 .3-.6-.2-.7-.5-.4-.9 .1-.3 .8 1 1.1-.1 1.5 .4 .4 1.1 5.3-.1 .9 .4 .8 1.9 9.1M287.4 264.3h17.3"/>
<circle cx="93.7" cy="64.1" r="4.9"/>
<circle cx="22.1" cy="107.5" r="4.9"/>
<circle cx="172.5" cy="114.3" r="4.9"/>
<circle cx="22.1" cy="121.8" r="4.9"/>
<circle cx="172.5" cy="128.6" r="4.9"/>
<circle cx="172.5" cy="142.9" r="4.9"/>
<circle cx="172.5" cy="157.3" r="4.9"/>
<circle cx="116.7" cy="166.5" r=".23"/>
<circle cx="172.5" cy="171.6" r="4.9"/>
<circle cx="129.7" cy="229.1" r="4.9"/>
<circle cx="206.6" cy="257.4" r=".42"/>
<circle cx="218.1" cy="250.4" r="1.37"/>
<circle cx="218.1" cy="250.4" r="1.16"/>
</g>
<g fill="none" stroke="#000" stroke-width=".35">
<path d="M287.4 262.5l7.1-1.7v7l-7.1-1.7z"/>
<circle cx="299.2" cy="264.3" r="3.5"/>
<circle cx="299.2" cy="264.3" r="1.75"/>
</g>
<path d="M239.4 257.1h170.3M239.4 242.1v44.8M305.8 242.1v44.8M339.7 257.1v29.9M392.2 257.1v29.8M409.7 242.1h-222v45M239.4 272.1h170.3M357.2 272.1v14.8M374.7 272.1v14.8" fill="none" stroke="#000" stroke-width=".5"/>
<g fill="none" stroke="#c0c0c0" stroke-width=".35">
<path d="M52.5 2.5v7.5M105 2.5v7.5M157.5 2.5v7.5M210 2.5v7.5M262.5 2.5v7.5M315 2.5v7.5M367.5 2.5v7.5M2.5 49.5h7.5M410 49.5h7.5M2.5 99h7.5M410 99h7.5M2.5 148.5h7.5"/>
<path d="M410 148.5h7.5M2.5 198h7.5M410 198h7.5M2.5 247.5h7.5M410 247.5h7.5M52.5 287v7.5M105 287v7.5M157.5 287v7.5M210 287v7.5M262.5 287v7.5M315 287v7.5M367.5 287v7.5"/>
</g>
<path d="M10 10.1h399.7v277h-399.7z" fill="none" stroke="#c0c0c0" stroke-width=".7"/>
<path d="M90.8 91.6h1.1l-.8 3.3zM124.1 111.7l3.3-.4v1zM136.5 120l3.3 .3-.2 1zM158.5 131.6l2.9 1.7-.6 .8zM106.9 138l3.3 .5-.3 .9zM119.1 168.8l3.3-.3v1zM125.4 210.1l1.2 3.1-.9 .2zM56.6 113.3l3.4-.2-3.1 1.2zM42.4 104.7l3.3 .2-3.2 .9z" fill="#000"/>
<g font-size="8.1">
<text x="24" y="8">8</text>
<text x="76.5" y="8">7</text>
<text x="129" y="8">6</text>
<text x="181.5" y="8">5</text>
<text x="234" y="8">4</text>
<text x="286.5" y="8">3</text>
<text x="339" y="8">2</text>
<text x="391.5" y="8">1</text>
<text x="3" y="27.7">F</text>
<text x="413" y="27.7">F</text>
<text x="2.8" y="77.2">E</text>
<text x="412.8" y="77.2">E</text>
<text x="2" y="126.7">D</text>
<text x="412" y="126.7">D</text>
<text x="1.7" y="176.2">C</text>
<text x="411.7" y="176.2">C</text>
<text x="2.7" y="225.7">B</text>
<text x="412.7" y="225.7">B</text>
<text x="2" y="275.2">A</text>
<text x="412" y="275.2">A</text>
<text x="24" y="295">8</text>
<text x="76.5" y="295">7</text>
<text x="129" y="295">6</text>
<text x="181.5" y="295">5</text>
<text x="234" y="295">4</text>
<text x="286.5" y="295">3</text>
<text x="339" y="295">2</text>
<text x="391.5" y="295">1</text>
</g>
<g font-size="7.1">
<text x="241.5" y="254.4">Shredder PRO</text>
<text x="306.7" y="254.4">Frame Assembly</text>
<text x="241.6" y="269.2">First angle</text>
<text x="398.3" y="267.7">A</text>
<text x="241.1" y="283.7">ISO 2768-c</text>
<text x="306.6" y="283.9">Assembly</text>
<text x="342.5" y="283.9">mm</text>
<text x="360.9" y="283.8">A3</text>
<text x="375.7" y="283.9">1:10</text>
<text x="393.9" y="283.9">1/1</text>
</g>
<g font-size="4.9">
<text x="311.5" y="267.6">07/01/20</text>
<text x="341.3" y="267.6">SHRPRO-V1 1400.00</text>
</g>
<g font-size="4.7">
<text x="92.5" y="65.8">5</text>
<text x="20.8" y="109.1">4</text>
<text x="171.2" y="115.9">7</text>
<text x="20.8" y="123.4">6</text>
<text x="171.2" y="130.3">8</text>
<text x="171.2" y="144.6">9</text>
<text x="171.2" y="158.9">3</text>
<text x="171.2" y="173.2">2</text>
<text x="128.5" y="230.7">1</text>
</g>
<g font-size="4.2">
<text x="240.4" y="245.9">Machine</text>
<text x="306.7" y="246.1">Description</text>
<text x="240.4" y="261.1">Projection method:</text>
<text x="307.1" y="261">Release date</text>
<text x="340.9" y="261">Drawing no.</text>
<text x="393.1" y="261">Rev.</text>
<text x="240.5" y="276.4">General tolerances</text>
<text x="306.7" y="276.3">Doc. type</text>
</g>
<g font-size="3.9">
<text x="275.8" y="164.1">9</text>
<text x="287.8" y="164.1">SHRPRO-V1 1400.06-A Cover frame 6</text>
<text x="398.4" y="164.1">1</text>
<text x="275.8" y="172.1">8</text>
<text x="287.8" y="172.1">SHRPRO-V1 1400.05-A Cover frame 5</text>
<text x="398.4" y="172.1">1</text>
<text x="275.8" y="180.1">7</text>
<text x="287.8" y="180.1">SHRPRO-V1 1400.04-A Cover frame 4</text>
<text x="398.4" y="180.1">1</text>
<text x="275.8" y="188.1">6</text>
<text x="287.8" y="188.1">SHRPRO-V1 1400.03-A Cover frame 3</text>
<text x="398.4" y="188.1">1</text>
<text x="275.8" y="196.1">5</text>
<text x="287.8" y="196.1">SHRPRO-V1 1400.02-A Cover frame 2</text>
<text x="398.4" y="196.1">1</text>
<text x="275.8" y="204.1">4</text>
<text x="287.8" y="204.1">SHRPRO-V1 1400.01-A Cover frame 1</text>
<text x="398.4" y="204.1">1</text>
<text x="275.8" y="211.8">3</text>
<text x="287.8" y="211.8">SHRPRO-V1 Emergency stop</text>
<text x="398.4" y="211.8">1</text>
<text x="275.8" y="219.8">2</text>
<text x="287.8" y="219.8">SHRPRO-V1 1420.00-A Electronic box assembly</text>
<text x="398.4" y="219.8">1</text>
<text x="275.8" y="228.2">1</text>
<text x="287.8" y="228.2">SHRPRO-V1 1410.00-A Frame</text>
<text x="398.4" y="228.2">1</text>
<text x="268.6" y="237.7">ITEM NO.</text>
<text x="325.4" y="237.7">PART NUMBER</text>
<text x="395.3" y="237.7">QTY.</text>
</g>
<g font-size="2.8">
<text x="340.2" y="275.3">Units unless</text>
<text x="359.6" y="275.3">Sheet size</text>
<text x="380" y="275.3">Scale</text>
<text x="396.9" y="275.3">Sheet</text>
<text x="342.6" y="278.2">specified</text>
</g>
</svg>
